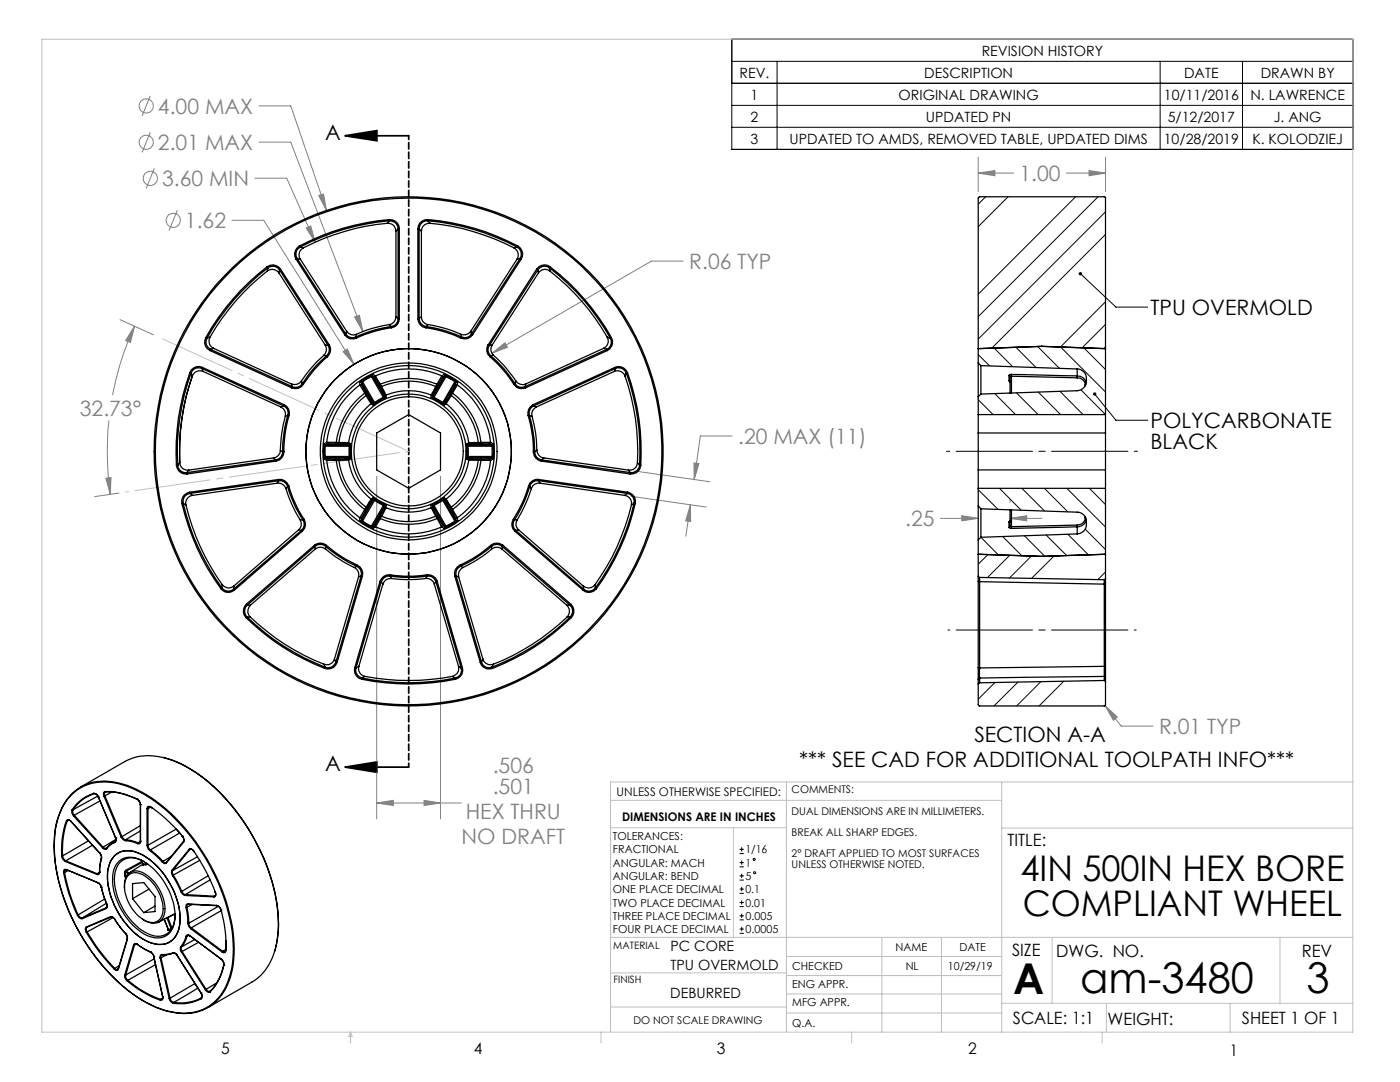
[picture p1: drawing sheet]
<svg xmlns="http://www.w3.org/2000/svg" width="279mm" height="216mm" viewBox="0 0 279 216" stroke-linecap="round" stroke-linejoin="round" font-family="sans-serif">
<g fill="none" stroke="#808080" stroke-width=".2">
<path d="M30 19.1l-1.6 4M30 26.4l-1.6 4M30.8 33.6l-1.6 4M50.9 35.6h6.3l5.7 12.7M51.7 21.1h6.3l7.2 20.9M51.7 28.4h6.3l14.4 37.8M63.6 39l1-.3 .6 3.3zM195.2 34.5l3.3-.5v1.1zM195.2 31.4v6.8M195.2 34.5h7.1M212.8 34.5h7.8M217.3 34l3.3 .5-3.3 .6z"/>
<path d="M220.6 31.4v6.8M35.4 41.9l-1.6 4.1M46.3 44h6.3l18.1 28.7M61.1 45.5l.9-.4 .9 3.2zM136.3 52.1h-6.3l-31.8 18.4M24 63.8l6.7 3M26.8 65.1l-.8 3.2-.9-.4zM26.8 65.1a59.3 59.3 0 0 0-4.3 13.7M68.5 70.2l.8-.6 1.4 3.1zM70.8 63.3l.9-.4 .7 3.3zM98.2 70.5l2.6-2.1 .5 .9zM21.1 95.4l1.1-.1-.2 3.3z"/>
<path d="M21.7 83.9a60.6 60.6 0 0 0 .3 14.7M23.7 98.4l-4.8 .7M75.2 95v68.4M87.9 95v68.4M125.9 99l15 2.2M126.6 94l15.1 2.1M138.5 92.4l1 .1-1 3.2zM146.1 87h-6.3l-1.3 8.7M201.6 99.6v.7M137.8 100.7v3.4l-1-.2zM137.8 100.7l-.9 6.3M187.7 103.4h7.5"/>
<path d="M191.9 102.9l3.3 .5-3.3 .5zM201.6 103.4l3.3-.5v1zM201.6 103.4h6.3M84.6 159.7l3.3 .5-3.3 .5zM220.6 140.8l2.4 2.3-.8 .6zM220.6 140.8l3.2 4.1h6.3M75.2 160.2l3.3-.5v1zM75.2 160.2h16.9"/>
<circle cx="29.2" cy="28.4" r="1.41"/>
<circle cx="29.2" cy="21.1" r="1.4"/>
<circle cx="30" cy="35.6" r="1.4"/>
<circle cx="34.6" cy="44" r="1.41"/>
</g>
<g fill="none" stroke="#000" stroke-width=".2">
<path d="M146 12.2h124M146.1 7.8h123.9v22h-123.9zM155.1 12.2v17.6M231.5 12.2v17.6M248 12.2v17.6M270 16.6h-124M146.1 21h123.9M146.1 25.4h123.9M215.6 54.6l7.1 6.7h6.4M218.5 78.6l4.2 5.3h6.4M147.6 170.3h.8M147.6 169.5h.8"/>
<path d="M147.6 173h.8M147.6 172.1h.8M147.6 175.6h.8M147.6 174.8h.8M147.6 178.3h.8M147.6 177.4h.8M148 169.1v.8M148 171.7v.8M148 174.3v.9M148 177v.8M148 179.7v.8M147.6 180.9h.8"/>
<path d="M147.6 180.1h.8M147.6 183.6h.8M147.6 182.7h.8M147.6 186.2h.8M147.6 185.4h.8M148 182.3v.9M148 185v.8"/>
<circle cx="150.5" cy="171.5" r=".21"/>
<circle cx="150.6" cy="174.2" r=".21"/>
</g>
<path d="M68.9 27.1l6.3-1v2zM68.9 27.1h12.7M68.9 153.1l6.3-1.1v2.1zM68.9 153.1h12.7" fill="none" stroke="#000" stroke-width=".35"/>
<path d="M227 90.1h-38.1" fill="none" stroke="#000" stroke-width=".2" stroke-dasharray="15.2 1.3 1.3 1.3" stroke-dashoffset="-1.9"/>
<path d="M226.8 125.7h-37.6" fill="none" stroke="#000" stroke-width=".2" stroke-dasharray="15.2 1.3 1.3 1.3" stroke-dashoffset="-1.7"/>
<path d="M81.6 27.1v125.9" fill="none" stroke="#000" stroke-width=".35" stroke-dasharray="1.3 .6" stroke-dashoffset=".5"/>
<path d="M81.6 90.1l-49.8-22.8" fill="none" stroke="#c0c0c0" stroke-width=".2" stroke-dasharray="15.2 1.3 1.3 1.3" stroke-dashoffset="-.7"/>
<path d="M81.6 90.1l-56.6 8.1" fill="none" stroke="#c0c0c0" stroke-width=".2" stroke-dasharray="15.2 1.3 1.3 1.3" stroke-dashoffset="-1.9"/>
<g fill="none" stroke="#c0c0c0" stroke-width=".2">
<path d="M8.4 7.8h261.6v198.2h-261.6zM121.8 159.7h78.1M157 156v49.9M199.9 156v50M270 156h-148.2v49.9M121.8 165.2h35.2M146.4 165.2v21.8M199.9 165.2h70.1M121.8 187h148.2M121.8 194.1h35.2M157 194.7h42.9M157 190.9h42.9"/>
<path d="M157 198.3h42.9M176 187v19M187.9 187v19M210 187v13.2M255.4 187v13.2M70 206v2.1M70 206l.3 .8h-.7zM119.9 206v2.1M121.8 200.9h35.2M157 202.1h42.9M170 206v2.1M199.9 200.2h70.1"/>
<path d="M220 206v2.1M220.8 200.2v5.8M245.5 200.2v5.8"/>
</g>
<g fill="#000">
<path d="M68.9 27.1l6.3-1v2zM68.9 153.1l6.3-1.1v2.1z"/>
<path d="M215.3 54.4a.34 .34 0 0 0 .2 .6 .34 .34 0 0 0 .4-.4 .34 .34 0 0 0-.5-.3l.2 .3zM218.2 78.4a.34 .34 0 0 0 .2 .6 .34 .34 0 0 0 .4-.4 .34 .34 0 0 0-.5-.2l.2 .2z"/>
</g>
<g fill="#808080">
<path d="M26.8 65.1l-.8 3.2-.9-.4zM21.1 95.4l1.1-.1-.2 3.3z"/>
<path d="M63.6 39l1.6 3-.6-3.3zM137.8 100.7v3.4l-1-.2zM138.5 92.4l1 .1-1 3.2zM98.2 70.5l3.1-1.2-.5-.9zM75.2 160.2l3.3-.5v1zM84.6 159.7l3.3 .5-3.3 .5zM68.5 70.2l2.2 2.5-1.4-3.1zM70.8 63.3l1.6 2.9-.7-3.3zM61.1 45.5l1.8 2.8-.9-3.2zM195.2 34.5l3.3-.5v1.1zM217.3 34l3.3 .5-3.3 .6zM201.6 103.4l3.3-.5v1zM191.9 102.9l3.3 .5-3.3 .5zM220.6 140.8l1.6 2.9 .8-.6z"/>
</g>
<g fill="none" stroke="#000" stroke-width=".25">
<path d="M53.3 53.2a1.84 1.84 0 0 1 2.7 .5M53.3 53.2l.2 .2M53.3 53.2a46.5 46.5 0 0 0-12.2 14.2M53.3 54.1a1.57 1.57 0 0 1 2.4 .4M53.3 54.1a45.3 45.3 0 0 0-11.4 13.2M53.5 53.4a1.61 1.61 0 0 1 2.3 .4M53.5 53.4a45.3 45.3 0 0 0-12.2 14.1M53.5 53.4l-.2 .7M55.7 54.5l9.2 14.4M55.8 53.8l9.7 15.1M55.8 53.8l-.1 .7M56 53.7l-.2 .1"/>
<path d="M56 53.7l9.7 15.1M59.1 51.7l9.7 15.1M59.3 51.6l-.2 .1M59.3 51.6l9.7 15M59.3 51.6l.6 .1M59.8 49.1l.1 .2M59.8 49.1a1.9 1.9 0 0 0-.7 2.6M59.9 49.3a1.55 1.55 0 0 0-.6 2.3M59.9 49.3l.6 .2M59.9 51.7l9.3 14.4M60.5 49.5a1.55 1.55 0 0 0-.6 2.2M77.3 44.6a1.54 1.54 0 0 1 1.7 1.5"/>
<path d="M77.3 44.6a46.5 46.5 0 0 0-16.8 4.9M77.7 44.1a46.5 46.5 0 0 0-17.8 5.2M77.7 43.8a47.1 47.1 0 0 0-17.9 5.3M77.7 43.8v.3M77.7 43.8a1.86 1.86 0 0 1 2 1.8M77.7 44.1a1.63 1.63 0 0 1 1.7 1.5M77.7 44.1l-.4 .5M79 46.1v17.1M79.4 45.6h.3M79.4 45.6v18M79.4 45.6l-.4 .5M79.7 45.6v18"/>
<path d="M83.4 45.6h.2M83.4 45.6v18M83.6 45.6v18M83.6 45.6l.5 .5M84.1 46.1v17.1M85.4 44.1a46.9 46.9 0 0 1 17.8 5.2M85.4 44.1a1.6 1.6 0 0 0-1.8 1.5M85.4 44.1l.4 .5M85.4 43.8v.3M85.4 43.8a47.2 47.2 0 0 1 17.9 5.3M85.4 43.8a1.88 1.88 0 0 0-2 1.8M85.8 44.6a1.56 1.56 0 0 0-1.7 1.5"/>
<path d="M85.8 44.6a46.5 46.5 0 0 1 16.8 4.9M102.6 49.5a1.58 1.58 0 0 1 .6 2.2M103.2 51.7l-9.3 14.4M103.2 49.3a1.57 1.57 0 0 1 .6 2.3M103.2 49.3l-.6 .2M103.3 49.1a1.89 1.89 0 0 1 .7 2.6M103.3 49.1l-.1 .2M103.8 51.6l.2 .1M103.8 51.6l-9.7 15M103.8 51.6l-.6 .1M104 51.7l-9.7 15.1M107.1 53.7l.3 .1"/>
<path d="M107.1 53.7l-9.7 15.1M107.4 53.8l-9.8 15.1M107.4 53.8l.1 .7M107.5 54.5l-9.3 14.4M109.6 53.4a45.3 45.3 0 0 1 12.2 14.1M109.6 53.4a1.61 1.61 0 0 0-2.2 .4M109.6 53.4l.1 .7M109.7 54.1a1.54 1.54 0 0 0-2.2 .4M109.7 54.1a45.3 45.3 0 0 1 11.5 13.2M109.8 53.2l-.2 .2M109.8 53.2a46.5 46.5 0 0 1 12.2 14.2M109.8 53.2a1.84 1.84 0 0 0-2.7 .5"/>
<path d="M37.9 74.4a45.8 45.8 0 0 0-2.7 18.5M37.9 74.4h.2M38.1 74.4a46.2 46.2 0 0 0-2.6 18.5M38.1 74.4l.3 .6M38.4 75a48 48 0 0 0-2.5 17.3M38.4 75a46.1 46.1 0 0 0-2.5 17.3M40.3 73.5a1.57 1.57 0 0 0-2.2 .9M40.3 73.5l16.3 7.5M40.3 73.5l.2 .6M40.4 73.3a1.81 1.81 0 0 0-2.5 1.1M40.4 73.3l-.1 .2M40.4 73.3l16.3 7.5"/>
<path d="M40.5 74.1a1.55 1.55 0 0 0-2.1 .9M40.5 74.1l15.6 7.1M41.1 67.4a1.86 1.86 0 0 0 .8 2.6M41.1 67.4l.2 .1M41.3 67.5a1.55 1.55 0 0 0 .7 2.2M41.9 67.3l-.6 .2M41.9 67.3a1.62 1.62 0 0 0 .7 2.2M41.9 70l16.3 7.4M42 69.7l-.1 .3M42 69.7l16.3 7.5M42.6 69.5l-.6 .2M42.6 69.5l15.6 7.1"/>
<path d="M58.2 76.6l.1 .6M58.3 77.2l-.1 .2M60.1 76a1.62 1.62 0 0 1-1.9 .6M60.1 76l.2 .6M60.3 76.6a1.51 1.51 0 0 1-2 .6M60.3 76.6l.2 .1M60.5 76.7a1.79 1.79 0 0 1-2.3 .7M64.6 70.9l.6 .1M64.6 70.9a25.9 25.9 0 0 0-4.5 5.1M64.9 68.9a1.67 1.67 0 0 1-.3 2M64.9 68.9h.6M65.2 71l.1 .2"/>
<path d="M65.2 71a26.1 26.1 0 0 0-4.9 5.6M65.3 71.2a24.3 24.3 0 0 0-4.8 5.5M65.5 68.9a1.53 1.53 0 0 1-.3 2.1M65.7 68.8a1.84 1.84 0 0 1-.4 2.4M65.7 68.8l-.2 .1M68.8 66.8a1.81 1.81 0 0 0 2.3 .7M69 66.6l-.2 .2M69 66.6a1.53 1.53 0 0 0 2 .6M69.2 66.1a1.61 1.61 0 0 0 2 .6M69.2 66.1l-.2 .5M71 67.2l.1 .3M71.2 66.7l-.2 .5"/>
<path d="M71.8 76.3v.5M71.8 76.3h.3M71.8 76.8a16.5 16.5 0 0 0-6.6 11.5M71.8 76.8l.4 .1M71.8 76.8l1 1.7M72.1 76.3l2.4 4.2M72.1 76.3l.1 .6M72.2 76l-.4 .3M72.2 76l.2 .2M72.2 76.9l.8 1.4M72.4 76.2l-.3 .1M72.4 76.2l2.4 4.1"/>
<path d="M72.8 78.5a14.6 14.6 0 0 0-5.7 9.8M72.8 78.5l.3 .4M73 78.3l-.2 .2M73 78.3l.3 .5M73.1 78.9a14.4 14.4 0 0 0-5.5 9.4M73.1 78.9l.9 1.6M73.3 78.8l.8 1.4M73.3 78.8l-.2 .1M74 74.9l-1.8 1.1M74 74.9l.1 .2M74.1 75.1l-1.7 1.1M74.1 75.1l2.4 4.2"/>
<path d="M74.4 75.1h-.3M74.4 75.1l2.4 4.1M74.4 75.1l.4 .3M74.5 74.7l.4 .3M74.5 74.7l-.5 .2M74.5 74.7l-.1 .4M74.8 75.4l.9 1.4M74.9 75a16.7 16.7 0 0 1 13.3 0M74.9 75l-.1 .4M74.9 75l1 1.7M75.7 76.8l.2 .5M75.9 76.7a14.7 14.7 0 0 1 11.3 0"/>
<path d="M75.9 76.7l-.2 .1M75.9 76.7l.2 .4M75.9 77.3l.8 1.4M76.1 77.1l-.2 .2M76.1 77.1l.9 1.7M76.1 77.1a14.2 14.2 0 0 1 10.9 0M76.5 79.3l.1 .2M76.5 79.3l-1.7 1M76.6 79.5l-1.7 1M76.7 78.7l.3 .1M76.7 78.7l.1 .5M76.8 79.2l-.3 .1"/>
<path d="M76.8 79.2l.3 .1M77 78.8l.1 .5M77 78.8a12.4 12.4 0 0 1 9 0M77.1 79.3l-.5 .2M77.7 64.8l.4 .4M77.7 64.8a23.8 23.8 0 0 0-6.5 1.9M78.1 65.2v.2M78.1 65.2a24.8 24.8 0 0 0-7.1 2M78.1 65.4a24.4 24.4 0 0 0-7 2.1M79 63.2a1.59 1.59 0 0 1-1.3 1.6M79 63.2l.4 .4M79.4 63.6a1.57 1.57 0 0 1-1.3 1.6"/>
<path d="M79.4 63.6h.3M79.7 63.6a1.8 1.8 0 0 1-1.6 1.8M83.4 63.6a1.87 1.87 0 0 0 1.6 1.8M83.4 63.6h.2M83.6 63.6a1.59 1.59 0 0 0 1.4 1.6M84.1 63.2a1.5 1.5 0 0 0 1.3 1.6M84.1 63.2l-.5 .4M85 65.4a24.2 24.2 0 0 1 7 2.1M85 65.2v.2M85 65.2a24.6 24.6 0 0 1 7.1 2M85.4 64.8l-.4 .4M85.4 64.8a24.8 24.8 0 0 1 6.6 1.9"/>
<path d="M86 78.8v.5M86 79.3l.5 .2M86.4 79.2l-.4 .1M86.4 79.2l.2 .1M86.4 78.7l-.4 .1M86.4 78.7v.5M86.5 79.5l1.7 1M86.6 79.3l-.1 .2M86.6 79.3l1.8 1M87 77.1l-1 1.7M87 77.1l.2 .2M87.2 77.3l-.8 1.4"/>
<path d="M87.2 76.7l.3 .1M87.2 76.7l-.2 .4M87.5 76.8l-.3 .5M88.2 75l.1 .4M88.2 75l-1 1.7M88.3 75.4l-.8 1.4M88.6 74.7l.5 .2M88.6 74.7l-.4 .3M88.6 74.7l.2 .4M88.8 75.1h.2M88.8 75.1l-2.4 4.1M88.8 75.1l-.5 .3"/>
<path d="M89 75.1l1.8 1.1M89 75.1l-2.4 4.2M89.1 74.9l1.8 1.1M89.1 74.9l-.1 .2M89.8 78.8l-.8 1.4M89.8 78.8l.3 .1M90.1 78.9l-1.1 1.6M90.1 78.9a14.2 14.2 0 0 1 5.4 9.4M90.1 78.3l.2 .2M90.1 78.3l-.3 .5M90.3 78.5a14.6 14.6 0 0 1 5.7 9.8M90.3 78.5l-.2 .4"/>
<path d="M90.8 76.2l.1 .1M90.8 76.2l-2.4 4.1M90.9 76l.4 .3M90.9 76l-.1 .2M90.9 76.9l-.8 1.4M90.9 76.3l-2.4 4.2M90.9 76.3v.6M91.3 76.8a16.2 16.2 0 0 1 6.6 11.5M91.3 76.8l-.4 .1M91.3 76.8l-1 1.7M91.3 76.3v.5M91.3 76.3l-.1-.1-.3 .1"/>
<path d="M92 66.7l.1 .5M92.1 67.2l-.1 .3M93.9 66.1a1.62 1.62 0 0 1-1.9 .6M93.9 66.1l.2 .5M94.1 66.6l.2 .2M94.1 66.6a1.51 1.51 0 0 1-2 .6M94.3 66.8a1.85 1.85 0 0 1-2.3 .7M97.4 68.8l.2 .1M97.4 68.8a1.8 1.8 0 0 0 .4 2.4M97.6 68.9a1.53 1.53 0 0 0 .3 2.1M97.8 71.2a25.4 25.4 0 0 1 4.8 5.5M97.9 71l-.1 .2"/>
<path d="M97.9 71a23.7 23.7 0 0 1 4.9 5.6M98.2 68.9a1.58 1.58 0 0 0 .3 2M98.2 68.9h-.6M98.5 70.9l-.6 .1M98.5 70.9a24.3 24.3 0 0 1 4.4 5.1M102.6 76.7a1.81 1.81 0 0 0 2.3 .7M102.8 76.6l-.2 .1M102.8 76.6a1.53 1.53 0 0 0 2 .6M102.9 76l-.1 .6M102.9 76a1.65 1.65 0 0 0 2 .6M104.8 77.2l.1 .2M104.9 76.6l-.1 .6"/>
<path d="M120.5 69.5l.6 .2M120.5 69.5l-15.6 7.1M121.1 69.7l.1 .3M121.1 69.7l-16.3 7.5M121.2 67.3a1.55 1.55 0 0 1-.7 2.2M121.2 67.3l.6 .2M121.2 70l-16.3 7.4M121.8 67.5a1.6 1.6 0 0 1-.7 2.2M122 67.4a1.84 1.84 0 0 1-.8 2.6M122 67.4l-.2 .1M122.6 74.1a1.59 1.59 0 0 1 2.1 .9M122.6 74.1l-15.6 7.1"/>
<path d="M122.7 73.3l.1 .2M122.7 73.3a1.87 1.87 0 0 1 2.5 1.1M122.7 73.3l-16.3 7.5M122.8 73.5a1.65 1.65 0 0 1 2.2 .9M122.8 73.5l-16.3 7.5M122.8 73.5l-.2 .6M124.7 75a45.1 45.1 0 0 1 2.5 17.3M125 74.4a46.2 46.2 0 0 1 2.6 18.5M125 74.4l-.3 .6M125.2 74.4h-.2M125.2 74.4a46.6 46.6 0 0 1 2.7 18.5M195.2 72.4v6.8"/>
<path d="M195.2 72.4l.1-33 .1-.1h25.1l.1 .1v76.1l-.2 .2M195.2 69.6l12.7-.5 12.7 .5M195.2 72.4l.6 .6M195.2 79.2v21.8M195.8 73v5.6M195.8 73l19.2 .6M195.8 78.6l-.6 .6M201.4 74.9v1.1M201.4 74.9l.2 .2M201.4 76l.1 .2zM201.6 75.1v3.3M201.9 74.7l13.1 .3"/>
<path d="M201.9 74.7h-.3l-.2 .2M201.9 75.1h-.3M201.9 74.7v.4M201.9 75.1l13.1 .3M201.9 75.1v3.3M215 73.6a2.22 2.22 0 0 1 1.9 1.8 2.22 2.22 0 0 1-1.2 2.4l-.7 .2-19.2 .6M215 73.6v1.4M215 75.4a1.49 1.49 0 0 1 1.6 1.4M215 75v.4M215 75a1.75 1.75 0 0 1 1.8 1.3M216.6 76.8h.1M216.6 76.8v.2"/>
<path d="M35.2 92.9a1.89 1.89 0 0 0 2.1 1.7M35.2 92.9h.3M35.5 92.9a1.53 1.53 0 0 0 1.8 1.4M35.9 92.3l-.4 .6M35.9 92.3a1.54 1.54 0 0 0 1.8 1.5M37.3 94.3v.3M37.7 93.8l-.4 .5M37.9 98.2a1.86 1.86 0 0 0-1.6 2.3M37.9 98.2v.3M37.9 98.5a1.6 1.6 0 0 0-1.4 1.9M37.9 98.5l.5 .3M38.4 98.8a1.55 1.55 0 0 0-1.3 2"/>
<path d="M54.6 91.4l.4 .4M54.6 91.4l-16.9 2.4M55 91.8l.1 .2M55 91.8l-17.7 2.5M55.1 92l-17.8 2.6M55.3 96.4a1.62 1.62 0 0 1 1.8 1.1M55.3 96.4l-16.9 2.4M55.6 95.7a1.9 1.9 0 0 1 2 1.3M55.6 95.7v.2M55.6 95.7l-17.7 2.5M55.6 95.9a1.65 1.65 0 0 1 1.8 1.1M55.6 95.9l-17.7 2.6"/>
<path d="M55.6 95.9l-.3 .5M56 89.8a1.48 1.48 0 0 1-1.4 1.6M56 89.8l.4 .4M56.1 81.2a1.6 1.6 0 0 1 .8 1.9M56.4 90.2a1.57 1.57 0 0 1-1.4 1.6M56.4 90.2h.3M56.6 81a1.47 1.47 0 0 1 .8 1.9M56.6 81l-.5 .2M56.7 90.2a1.8 1.8 0 0 1-1.6 1.8M56.7 80.8a1.81 1.81 0 0 1 1 2.1M56.7 80.8l-.1 .2M56.9 83.1a27.5 27.5 0 0 0-.9 6.7"/>
<path d="M57.1 97.5a24.7 24.7 0 0 0 2.8 6.2M57.4 97a24 24 0 0 0 3.1 6.8M57.4 97l-.3 .5M57.4 82.9a25.8 25.8 0 0 0-1 7.3M57.4 82.9h.3M57.4 82.9l-.5 .2M57.6 97a24.9 24.9 0 0 0 3.1 6.6M57.6 97h-.2M57.7 82.9a25.3 25.3 0 0 0-1 7.3M64.7 89v2.1M64.7 91.1v.5M64.7 89h.2"/>
<path d="M64.7 88.5v.5M64.7 91.6l.5 .3M64.7 88.5l.2 .3M64.9 91.1v.2M64.9 91.1h-.2M64.9 89v2.1M64.9 91.1h4.8M64.9 89h4.8M64.9 88.8v.2M64.9 91.3l-.2 .3M64.9 91.3h4.8M64.9 88.8h4.8"/>
<path d="M64.9 91.3l.5 .3M65.2 88.3l-.5 .2M65.2 91.9a16.6 16.6 0 0 0 6.6 11.4M65.2 88.3l.2 .3M65.2 91.9h1.9M65.2 88.3h1.9M65.4 91.6h1.7M65.4 91.6l-.2 .3M65.4 88.6l-.5 .2M67.1 88.5l-1.7 .1M67.1 91.9a14.8 14.8 0 0 0 5.7 9.8M67.1 91.6v.3"/>
<path d="M67.1 88.3v.2M67.1 88.5h.5M67.1 91.6h.5M67.1 88.3h.5M67.1 91.9h.5M67.6 88.5l1.7 .1M67.6 91.9a14 14 0 0 0 5.5 9.3M67.6 88.3h2M67.6 88.3v.2M67.6 91.6v.3M69.3 91.6h-1.7M69.3 91.6l.3 .2"/>
<path d="M69.3 88.6l.4 .2M69.6 91.8a12 12 0 0 0 4.4 7.8M69.6 88.3l.4 .3M69.6 88.3l-.3 .3M69.6 91.8l-2 .1M69.7 91.1v.2M69.7 91.1h.3M69.7 89l.3 .1M69.7 89v2.1M69.7 91.3l.3 .3M69.7 88.8v.2M69.7 91.3l-.4 .3"/>
<path d="M70 91.1v.5M70 89.1v2M70 91.6l-.4 .2M70 88.6v.5M70 88.6l-.3 .2M74 80.5a12 12 0 0 0-4.4 7.8M74 80.5l.5 .3M74 99.6l.1 .3M74 99.6l-.9 1.6M74.1 99.9l-.8 1.5M74.1 80.2l-.1 .3M74.1 80.2l.4 .3"/>
<path d="M74.5 99.3l.4 .3M74.5 99.3l-.5 .3M74.5 99.3v.4M74.5 80.5v.3M74.5 99.7l.3 .1M74.5 99.7l-2.4 4.1M74.5 99.7l-.4 .2M74.8 80.3l-.3 .2M74.8 80.3l.1 .2M74.8 99.8l1.7 1.1M74.8 99.8l-2.4 4.2M74.9 99.6l1.7 1"/>
<path d="M74.9 80.5l-.4 .3M74.9 99.6l-.1 .2M75.2 86.4l6.4-3.7 6.3 3.7v7.4l-6.3 3.6-6.4-3.6zM88.2 80.5l.4 .3M88.2 99.6l-1.7 1M88.2 99.6l.2 .2M88.4 80.3l-.2 .2M88.4 80.3l.1 .2M88.4 99.8l-1.8 1.1M88.4 99.8l2.4 4.2M88.5 99.7l-.1 .1M88.5 80.5l.1 .3"/>
<path d="M88.5 99.7l2.4 4.1M88.5 99.7l.5 .2M88.6 99.3l.4 .3M88.6 99.3l-.4 .3M88.6 99.3l-.1 .4M89 80.2v.3M89 99.9l.8 1.5M89 80.2l-.5 .3M89 80.5l-.4 .3M89 80.5a12.2 12.2 0 0 1 4.6 7.8M89 99.6v.3M89 99.6l1.1 1.6"/>
<path d="M93.1 88.6l.1 .5M93.1 91.6l.5 .2M93.1 88.6l.3 .2M93.2 89.1v2M93.2 91.1l-.1 .5M93.2 91.1h.2M93.4 88.8v.2M93.4 91.3l-.3 .3M93.4 91.3h4.7M93.4 88.8h4.7M93.4 91.3l.4 .3M93.4 89l-.2 .1"/>
<path d="M93.4 91.1v.2M93.4 89v2.1M93.4 91.1h4.8M93.4 89h4.8M93.6 88.3l-.5 .3M93.6 91.8a12.2 12.2 0 0 1-4.6 7.8M93.6 88.3l.2 .3M93.6 91.8l1.9 .1M93.8 91.6h1.7M93.8 91.6l-.2 .2M93.8 88.6l-.4 .2M95.5 88.5l-1.7 .1"/>
<path d="M95.5 91.9a14.1 14.1 0 0 1-5.4 9.3M95.5 91.6v.3M95.5 88.3h-1.9M95.5 88.3v.2M95.5 88.5h.5M95.5 91.6h.5M95.5 88.3h.5M95.5 91.9h.5M96 88.5l1.6 .1M96 88.3h1.9M96 88.3v.2M96 91.9a14.4 14.4 0 0 1-5.7 9.8"/>
<path d="M96 91.9h1.9M96 91.6v.3M97.6 91.6h-1.6M97.6 91.6l.3 .1v.2M97.6 88.6l.5 .2M97.9 91.9a16.2 16.2 0 0 1-6.6 11.4M97.9 88.3l.5 .2M97.9 88.3l-.3 .3M98.1 91.3l.3 .3M98.1 88.8l.1 .2M98.1 91.3l-.5 .3M98.2 91.1l-.1 .2"/>
<path d="M98.2 91.1h.3M98.2 89h.3M98.2 89v2.1M98.4 91.6l-.5 .3M98.4 88.5l.1 .5M98.4 88.5l-.3 .3M98.5 91.1l-.1 .5M98.5 89v2.1M105.4 82.9a25.3 25.3 0 0 1 1 7.3M105.5 97a24.9 24.9 0 0 1-3.1 6.6M105.5 97h.2M105.7 82.9h-.3"/>
<path d="M105.7 82.9a27.7 27.7 0 0 1 1 7.3M105.7 82.9l.5 .2M105.7 97a27 27 0 0 1-3 6.8M105.7 97l.3 .5M106 97.5a28.6 28.6 0 0 1-2.8 6.2M106.2 83.1a25.3 25.3 0 0 1 .9 6.7M106.4 80.8a1.87 1.87 0 0 0-1 2.1M106.4 80.8l.1 .2M106.4 90.2a1.87 1.87 0 0 0 1.6 1.8M106.4 90.2h.3M106.5 81a1.54 1.54 0 0 0-.8 1.9M106.5 81l.5 .2"/>
<path d="M106.7 90.2a1.59 1.59 0 0 0 1.4 1.6M107 81.2a1.61 1.61 0 0 0-.8 1.9M107.1 89.8l-.4 .4M107.1 89.8a1.57 1.57 0 0 0 1.4 1.6M107.5 95.9a1.55 1.55 0 0 0-1.8 1.1M107.5 95.9l17.7 2.6M107.5 95.9l.3 .5M107.5 95.7v.2M107.5 95.7a1.78 1.78 0 0 0-2 1.3M107.5 95.7l17.8 2.5M107.8 96.4a1.51 1.51 0 0 0-1.8 1.1M107.8 96.4l16.9 2.4"/>
<path d="M108 92l17.8 2.6M108.1 91.8l-.1 .2M108.1 91.8l17.7 2.5M108.5 91.4l-.4 .4M108.5 91.4l16.9 2.4M124.7 98.8a1.6 1.6 0 0 1 1.3 2M125.2 98.5a1.61 1.61 0 0 1 1.3 1.9M125.2 98.5l-.5 .3M125.3 98.2l-.1 .3M125.3 98.2a1.87 1.87 0 0 1 1.5 2.3M125.4 93.8l.4 .5M125.8 94.3v.3"/>
<path d="M127.2 92.3a1.53 1.53 0 0 1-1.8 1.5M127.2 92.3l.4 .6M127.6 92.9a1.6 1.6 0 0 1-1.8 1.4M127.6 92.9h.3M127.9 92.9a1.84 1.84 0 0 1-2.1 1.7M195.2 82.7h25.4M195.2 93.8h25.4M195.2 97.4h25.4M195.2 86.4h25.4M36.3 100.5a46.6 46.6 0 0 0 7.8 17M36.5 100.4l-.2 .1M36.5 100.4a47.2 47.2 0 0 0 7.8 16.9"/>
<path d="M36.5 100.4l.6 .4M37.1 100.8a45.9 45.9 0 0 0 7.2 15.9M44.1 117.5a1.8 1.8 0 0 0 2.7 .3M44.3 117.3l-.2 .2M44.3 117.3a1.57 1.57 0 0 0 2.3 .3M44.3 116.7v.6M44.3 116.7a1.61 1.61 0 0 0 2.4 .2M46.6 117.6l.2 .2M46.7 116.9l-.1 .7M59.6 105.7l.5 .1M59.6 105.7l-12.9 11.2M59.9 103.7a1.58 1.58 0 0 1-.3 2"/>
<path d="M59.9 103.7l.6 .1M60.1 105.8l.2 .2M60.1 105.8l-13.5 11.8M60.3 106l-13.5 11.8M60.5 103.8a1.58 1.58 0 0 1-.4 2M60.7 103.6a1.84 1.84 0 0 1-.4 2.4M60.7 103.6l-.2 .2M62.8 108.8a1.85 1.85 0 0 1 2.4 0M62.8 108.8l.1 .2M62.8 108.8l-13.6 11.7M62.9 109a1.59 1.59 0 0 1 2.1 0M62.9 109.6a1.58 1.58 0 0 1 2.1 0"/>
<path d="M62.9 109l-13.5 11.8M62.9 109v.6M62.9 109.6l-12.9 11.2M65 109a25.4 25.4 0 0 0 6.2 4M65 109v.6M65 109.6a28.1 28.1 0 0 0 5.7 3.6M65.2 108.8a26.3 26.3 0 0 0 6.1 4M65.2 108.8l-.2 .2M70.7 113.2a1.56 1.56 0 0 1 .8 1.9M71.2 113a1.6 1.6 0 0 1 .9 1.9M71.2 113l-.5 .2M71.3 112.8a1.82 1.82 0 0 1 1 2.2"/>
<path d="M71.3 112.8l-.1 .2M71.5 115.1l-4.8 16.4M71.8 103.9l.4 .3M71.8 103.3v.6M72.1 114.9l.2 .1M72.1 114.9l-5.1 17.2M72.1 114.9l-.6 .2M72.1 103.8l.3 .2M72.1 103.8l-.3 .1M72.2 104.2l1.8 1M72.2 103.3l-.2 .1-.2-.1M72.2 103.3l-.1 .5"/>
<path d="M72.3 115l-5 17.2M72.4 104l-.2 .2M72.4 104l1.7 1M72.8 101.7l-1 1.6M72.8 101.7l.2 .1M73 101.8l-.8 1.5M73.1 101.2l.2 .2M73.1 101.2l-.3 .5M73.3 101.4l-.3 .4M74 105.2l.5 .2M74.1 105l.3 .1M74.1 105l-.1 .2"/>
<path d="M74.4 105.1l.1 .3M74.8 104.8l.1 .3M74.8 104.8l-.4 .3M74.9 105.1l-.4 .3M74.9 105.1a16.3 16.3 0 0 0 13.3 0M75.7 103.3l-.9 1.5M75.7 103.3l.2 .2M75.8 116l.3 .1M75.8 116l-5 17.2M75.9 103.5l-1 1.6M75.9 103.5a14.7 14.7 0 0 0 11.3 0M75.9 102.9l.2 .1"/>
<path d="M75.9 102.9l-.2 .4M76.1 116.1l-5.1 17.2M76.1 116.1l.3 .5M76.1 103a14.2 14.2 0 0 0 10.9 0M76.1 103l-.2 .5M76.4 116.6l-4.8 16.4M76.5 100.9h.3M76.5 100.9l-2.4 4.1M76.6 100.6l.5 .2M76.6 100.6l-.1 .3M76.7 101.4l-.8 1.5M76.8 100.9l-2.4 4.2"/>
<path d="M76.8 100.9l-.1 .5M77 101.3a11.9 11.9 0 0 0 9 0M77 101.3l-.3 .1M77 101.3l-.9 1.7M77.1 100.8l-.1 .5M77.1 100.8l-.3 .1M77.9 114.9a1.7 1.7 0 0 0-1.8 1.2M77.9 114.9a24.2 24.2 0 0 0 7.3 0M77.9 114.9l.2 .5M77.9 114.7a1.93 1.93 0 0 0-2.1 1.3M77.9 114.7v.2M77.9 114.7a23.8 23.8 0 0 0 7.3 0"/>
<path d="M78.1 115.4a1.58 1.58 0 0 0-1.7 1.2M78.1 115.4a23.6 23.6 0 0 0 6.8 0M84.9 115.4a1.55 1.55 0 0 1 1.8 1.2M85.2 114.7v.2M85.2 114.7a1.9 1.9 0 0 1 2 1.3M85.2 114.9a1.59 1.59 0 0 1 1.8 1.2M85.2 114.9l-.3 .5M86 100.8v.5M86 100.8l.4 .1M86 101.3l.4 .1M86 101.3l1 1.7M86.4 101.4l.8 1.5"/>
<path d="M86.4 100.9l2.4 4.2M86.4 100.9v.5M86.5 100.6l-.5 .2M86.5 100.6l.1 .3M86.6 100.9h-.2M86.6 100.9l2.4 4.1M86.7 116.6l4.8 16.4M87 103l.2 .5M87 116.1l5 17.2M87 116.1l-.3 .5M87.2 102.9l-.2 .1M87.2 102.9l.3 .4"/>
<path d="M87.2 103.5l1 1.6M87.2 116l-.2 .1M87.2 116l5.1 17.2M87.5 103.3l.8 1.5M87.5 103.3l-.3 .2M88.2 105.1l.4 .3M88.3 104.8l-.1 .3M88.3 104.8l.5 .3M88.8 105.1l-.2 .3M89 105l-.2 .1M89 105l.1 .2M89.1 105.2l-.5 .2"/>
<path d="M89.8 101.4l.3 .4M90.1 101.2l-.3 .2M90.1 101.2l.2 .5M90.1 101.8l.8 1.5M90.3 101.7l1 1.6M90.3 101.7l-.2 .1M90.8 104l.1 .2M90.8 104l-1.8 1M90.8 115l5 17.2M90.9 104.2l-1.8 1M90.9 103.3l.2 .1 .2-.1M90.9 103.3v.5"/>
<path d="M90.9 103.8l-.1 .2M90.9 103.8l.4 .1M91 114.9l-.2 .1M91 114.9l5.1 17.2M91 114.9l.5 .2M91.3 103.3v.6M91.3 103.9l-.4 .3M91.5 115.1l4.9 16.4M91.8 112.8a1.83 1.83 0 0 0-1 2.2M91.8 112.8l.1 .2M91.9 113a1.61 1.61 0 0 0-.9 1.9M91.9 113l.5 .2"/>
<path d="M92.4 113.2a1.63 1.63 0 0 0-.9 1.9M97.9 108.8a26.3 26.3 0 0 1-6.1 4M97.9 108.8l.2 .2M98.1 109a25.4 25.4 0 0 1-6.2 4M98.1 109a1.59 1.59 0 0 1 2.1 0M98.1 109.6a1.58 1.58 0 0 1 2.1 0M98.1 109v.6M98.1 109.6a25.8 25.8 0 0 1-5.7 3.6M100.2 109l13.5 11.8M100.2 109v.6M100.2 109.6l12.9 11.2M100.4 108.8l-.2 .2"/>
<path d="M100.4 108.8a1.89 1.89 0 0 0-2.5 0M100.4 108.8l13.5 11.7M102.4 103.6a1.85 1.85 0 0 0 .4 2.4M102.4 103.6l.3 .2M102.7 103.8a1.59 1.59 0 0 0 .2 2M102.8 106l13.5 11.8M102.9 105.8l-.1 .2M102.9 105.8l13.6 11.8M103.2 103.7l-.5 .1M103.2 103.7a1.52 1.52 0 0 0 .3 2M103.5 105.7l-.6 .1M103.5 105.7l12.9 11.2"/>
<path d="M116.4 116.9l.1 .7M116.5 117.6l-.2 .2M118.7 116.7a1.57 1.57 0 0 1-2.3 .2M118.7 116.7l.1 .6M118.8 117.3a1.59 1.59 0 0 1-2.3 .3M118.8 117.3l.2 .2M119 117.5a1.86 1.86 0 0 1-2.7 .3M126 100.8a45.1 45.1 0 0 1-7.3 15.9M126.5 100.4a45.7 45.7 0 0 1-7.7 16.9M126.5 100.4l.3 .1M126.5 100.4l-.5 .4M126.8 100.5a47.4 47.4 0 0 1-7.8 17"/>
<path d="M195.2 101v6.7M195.2 107.7v7.3l.2 .2 25 .5M195.2 116l.3 .1M195.2 115v1M195.2 110.6l12.7 .4 12.7-.4M195.2 116v17.2M195.2 101l.6 .5M195.5 115.2v.9M195.5 116.1l24.9 .5M195.5 116.1v17.2M195.8 101.5l19.2 .7a2.22 2.22 0 0 1 1.9 1.8 2.22 2.22 0 0 1-1.2 2.4l-.7 .1M195.8 101.5v5.7"/>
<path d="M195.8 107.2l-.6 .5M201.4 104.2v1M201.4 105.2l.5 .2M201.6 105l.3 .1M201.6 105l-.2 .2M201.6 104l-.2 .2M201.6 103.9l-.2 .3M201.6 101.7v3.3M201.9 105.1v.3M201.9 101.7v3.4M215 105.1v1.4M215 105.1l-13.1 .3"/>
<path d="M215 104.8v.3M215 106.5l-19.2 .7M215 104.8l-13.1 .3M216.6 103.3a1.5 1.5 0 0 1-1.6 1.5M216.6 103.3l.1 .1M216.6 103.2v.1M216.8 103.8a1.77 1.77 0 0 1-1.8 1.3M220.4 115.6v1M220.4 116.6v16.4M220.6 116.5l-.2 .1M220.6 115.4v1.1M220.6 116.5v16.4"/>
<path d="M49.1 123.3a46.4 46.4 0 0 0 15.7 10.1M49.2 120.5a1.92 1.92 0 0 0-.1 2.8M49.2 120.5l.2 .3M49.3 123.1a46.2 46.2 0 0 0 15.6 10M49.3 123.1l-.2 .2M49.3 123.1h.7M49.4 120.8a1.61 1.61 0 0 0-.1 2.3M49.4 120.8h.6M50 123.1a44.8 44.8 0 0 0 14.6 9.4M50 120.8a1.65 1.65 0 0 0 0 2.3M64.6 132.5l.3 .6M64.9 133.1l-.1 .3"/>
<path d="M66.7 131.5a1.58 1.58 0 0 1-2.1 1M66.7 131.5l.3 .6M67 132.1l.3 .1M67 132.1a1.62 1.62 0 0 1-2.1 1M67.3 132.2a1.84 1.84 0 0 1-2.5 1.2M70.8 133.2a1.83 1.83 0 0 0 1.4 2.3M70.8 133.2l.2 .1M71 133.3a1.61 1.61 0 0 0 1.2 2M71.6 133a1.58 1.58 0 0 0 1.2 2M71.6 133l-.6 .3M72.2 135.5a46.4 46.4 0 0 0 18.7 0M72.2 135.3a45.8 45.8 0 0 0 18.6 0"/>
<path d="M72.2 135.3v.2M72.8 135l-.6 .3M72.8 135a47.4 47.4 0 0 0 17.5 0M90.3 135l.5 .3M90.8 135.3l.1 .2M91.5 133a1.6 1.6 0 0 1-1.2 2M91.5 133l.5 .3M92 133.3a1.56 1.56 0 0 1-1.2 2M92.3 133.2l-.3 .1M92.3 133.2a1.86 1.86 0 0 1-1.4 2.3M95.8 132.2a1.81 1.81 0 0 0 2.5 1.2M96.1 132.1l-.3 .1"/>
<path d="M96.1 132.1a1.58 1.58 0 0 0 2.1 1M96.4 131.5a1.56 1.56 0 0 0 2.1 1M96.4 131.5l-.3 .6M98.2 133.1l.1 .3M98.5 132.5l-.3 .6M113.1 120.8a1.59 1.59 0 0 1 .1 2.3M113.1 120.8h.6M113.2 123.1a45.5 45.5 0 0 1-14.7 9.4M113.7 120.8a1.57 1.57 0 0 1 .1 2.3M113.8 123.1a46.2 46.2 0 0 1-15.6 10M113.8 123.1l.2 .2M113.8 123.1h-.6"/>
<path d="M113.9 120.5l-.2 .3M113.9 120.5a1.85 1.85 0 0 1 .1 2.8M114 123.3a46.7 46.7 0 0 1-15.7 10.1M195.2 135.5v1M195.2 133.2l.3 .1M195.2 133.2v2.3M195.5 135.3v.9M195.5 136.2l-.3 .3M195.5 135.3l-.3 .2M195.5 133.3v2M220.4 135l-24.9 .3M220.4 135v.8"/>
<path d="M220.4 135l.2 .2M220.4 135.8l.2 .3M220.4 133v2M220.4 135.8l-24.9 .4M220.4 133l-24.9 .3M220.6 135.2v.9M220.6 136.1v4.6l-.1 .2h-25.1l-.2-.3v-4.1M220.6 132.9l-.2 .1M220.6 132.9v2.3M14.4 158.5a10.2 10.2 0 0 1 11-1.6 28.7 28.7 0 0 1 12 9.2 39.6 39.6 0 0 1 9.1 22.2 15.7 15.7 0 0 1-2.9 10.8 9.3 9.3 0 0 1-9.7 2.7 25.8 25.8 0 0 1-13-8.7 39.7 39.7 0 0 1-10-23.2 15.5 15.5 0 0 1 2.9-10.8zM16.1 157.1l8.8-5.1a11.4 11.4 0 0 1 10.3 0 33.4 33.4 0 0 1 14.2 13.2 37.8 37.8 0 0 1 6.2 19.1M18.7 158.3l.6 .2 .3 .5"/>
<path d="M18.7 158.3a8 8 0 0 0-4.3 3.3M18.7 158.3l.1 .1M18.8 158.4l.4 .1 .4 .5M18.8 158.4a8.1 8.1 0 0 0-4.3 3.2M19.5 158.9l-5 2.7M19.6 159h.1M19.6 159l3.5 8.2M20 159.8l-5.2 2.9M20.7 158.9l3.5 8.1M20.9 158.8l-.2 .1M20.9 158.8l3.4 8.1M21 157.9a13.8 13.8 0 0 1 6.3 1.5"/>
<path d="M21 157.9a.54 .54 0 0 0-.3 1M21 157.9l.1 .1M21.1 158a13 13 0 0 1 6.3 1.5M21.1 158h-.1a.53 .53 0 0 0-.1 .8M22.3 158l-1.4 .8M27.3 159.4l.5 .4 .2 .8M27.3 159.4l.1 .1M27.4 159.5l.5 .6 .1 .4M27.4 159.5h.1M32.6 151.1a25.7 25.7 0 0 1 12.6 8.4l1.6 1.9 2.4 3.5M11.5 163.3a25.8 25.8 0 0 0 .9 15 40.3 40.3 0 0 0 15.8 21.2l2.7 1.4 2.9 1M11.5 163.3a9.5 9.5 0 0 1 12.1-7.1 26.7 26.7 0 0 1 13.9 9.7 39.1 39.1 0 0 1 9.2 23.5 14.2 14.2 0 0 1-3.5 10.3 9.5 9.5 0 0 1-9.4 2.2"/>
<path d="M12.3 170.8l.2 .5 .6 .6M12.3 170.8h.2M12.5 170.8l.1 .4 .5 .6M12.7 174.1a33.4 33.4 0 0 0 2.8 8.5M12.7 174.1h.2M12.9 174.1a34.7 34.7 0 0 0 2.7 8.5M13 173.6h.3M13.1 173.6l-.2 .1v.4M13.1 171.9l6.2 2.6M13.1 171.8v.1M13.1 171.8l6.3 2.5M13.2 173.5h-.1a.44 .44 0 0 0-.4 .6"/>
<path d="M13.2 173.5l.1 .1M13.2 173.5l6.3 2.6M13.3 163.8l.2-.3 .6 .4M13.3 163.8a17.4 17.4 0 0 0-1 7M13.3 163.8h.1M13.3 173.6l6.2 2.5M13.4 163.8a.38 .38 0 0 1 .4-.2 .38 .38 0 0 1 .3 .3M13.4 163.8a17.1 17.1 0 0 0-.9 7M13.6 173.7l-.7 .4M13.8 163.6l-.4 .2M14.1 163.9h.1M14.1 163.9l5.8 6.4"/>
<path d="M14.1 163.9l5.8 6.3M14.4 161.6v.7l.3 .5M14.4 161.6h.1M14.5 161.6v.6l.3 .5M14.7 162.8l5.8 6.4M14.8 162.7l-.1 .1M14.8 162.7l5.8 6.4M17.6 167.8l-5.1 3M18.5 168.7l-5.4 3.1M19.4 174.3l-.1 .2M19.5 176.1l.4 .3 .3 .7M19.5 176.1h.1"/>
<path d="M19.6 176.2l.3 .3 .3 .5M19.9 174l-.1 .3h-.4M19.9 174h.1M19.9 174v.1M19.9 174.1l-.5 .2M19.9 170.3l.3 .5v.4M19.9 170.2l.3 .5v.6M19.9 174.1l-.1 .3-.5 .1M19.9 170.3h.1M20.2 171.2l-.3 1.7v1.1M20.2 177l1.1 3.4M20.2 177h.1"/>
<path d="M20.2 171.2v.1M20.2 177v.1M20.2 171.3l-.2 1.3-.1 1.5M20.2 177.1l.5 1.6 .6 1.7M20.5 169.2a.54 .54 0 0 0 .8 .2M20.6 169.1l-.1 .1M20.6 169.1l.4 .2 .3-.1M20.9 179.4l-5.3 3.2M22.8 170.8a4.3 4.3 0 0 1 5.1-.4 15.5 15.5 0 0 1 8 13.6 4.1 4.1 0 0 1-4.4 4.5 10.8 10.8 0 0 1-6.9-4.9 14.2 14.2 0 0 1-3-10.3l.3-1.2zM23 168.1a3.7 3.7 0 0 0-1.7 1.3M23 167.9v.2M23 167.9l-1.2 .7-.6 .6 .1 .2"/>
<path d="M23 167.2l.1 .5-.1 .2M23.1 167.2a.72 .72 0 0 1-.1 .9M23.1 167.2h.1M23.1 167.8l-.7 .4M23.1 167.5l-2.5 1.6M23.5 172.1a3.8 3.8 0 0 1 4.8-.4 13.5 13.5 0 0 1 6.6 11.6 3.7 3.7 0 0 1-5.5 3.4 13.4 13.4 0 0 1-6.9-12.1l.3-1.2zM24.2 167l.4 .5 .4 .2M24.3 166.9l-.1 .1M24.3 166.9l.4 .5 .3 .2M24.8 177.2a3 3 0 0 1 1.6-3.3 4.4 4.4 0 0 1 4.2 1.9 7.9 7.9 0 0 1 2.1 6.9 2.26 2.26 0 0 1-3.4 1.2l-.9-.5M24.9 174v.8M24.9 174.8l.2 .1"/>
<path d="M24.9 174h.1M24.9 174.8h.1M25 167.7l1.5 .3 1 .3M25 174v.8M25 167.6l1.3 .1 1.3 .5M25 167.6v.1M25 174.8l.1 .1M25 174.8l.2 .1h-.1M25 174l.6 .3M25.1 174.9h.1M25.1 173.7l-.2 .3M25.1 173.7l.1 .1"/>
<path d="M25.2 173.8l-.2 .2M25.2 174.9h-.1M25.2 173.8l.6 .4M25.5 174.8a2.34 2.34 0 0 1 3-.3 8.2 8.2 0 0 1 4 7.8 2.22 2.22 0 0 1-3.6 1.4 8.2 8.2 0 0 1-4-7.8zM26.5 179.3v-3l2.2-.2 2.2 2.8v3l-2.2 .2M26.5 179.3l2.2 2.8M27.6 168.2l-.1 .1M28 167.9l-.1 .3h-.3M28 160.5h.1M28 167.9h.1M28 160.5v.1M28 160.5v7.4"/>
<path d="M28 164.7l-3.7 2.2M28 167.9l-.4 .3M28 165.8l-3 1.8M28 167.9a.39 .39 0 0 1-.1 .4 .39 .39 0 0 1-.4 0M28 160.6v7.3M28.2 171.7l.3 .7M28.3 171.9l-3.2 1.8M28.4 172.1l-3.2 1.7M28.5 172.4v.2M28.5 172.4h.1M28.5 172.4l-2.6 1.7M28.8 171.9a3.8 3.8 0 0 0-5.1 .4 6.9 6.9 0 0 0-.5 6 12.2 12.2 0 0 0 7.4 8.4 3.3 3.3 0 0 0 4.2-3l.1-1.1"/>
<path d="M29.1 172.1l.1 .3M29.1 172.5l-.6 .1M29.2 172.4h-.7M29.2 172.4l-.1 .1M29.3 172.3l-.1 .1M29.3 172.3l.2 .1M29.3 172.3h.1M29.4 168.7l.1 .6 .4 .4M29.4 161.4h.1M29.4 168.7h.1M29.4 161.4v7.3M29.5 172.4l-.4 .1"/>
<path d="M29.5 172.4h.1M29.5 168.7l.2 .5 .3 .4M29.5 161.4v7.3M29.7 177.4l-3.2 1.9M29.9 169.7l2.5 2.3M30 169.6l2.5 2.3M30 169.6l-.1 .1M30.1 161.1l-.5-.1-.1 .4M30.1 161a31.6 31.6 0 0 1 6.3 5.8M30.1 161a.42 .42 0 0 0-.5-.1 .42 .42 0 0 0-.2 .5M30.1 161h.1M30.1 161l.3 .3"/>
<path d="M30.1 161l-.6 .4M32.4 172l.5 .3 .3-.1M32.5 171.9l-.1 .1M32.5 171.9l.4 .3 .3-.2M34.2 170.9l-1.7 1M34.3 173.7l-.1 .4 .2 .6M34.3 173.7h.2M34.4 174.7l1.7 3.2M34.5 173.7l-.1 .4 .2 .5M34.6 174.6l1.7 3.3M34.6 174.6l-.2 .1M35.1 165.3l1.3 1.5"/>
<path d="M35.1 165.5l-5.6 3.2M35.8 166.2l-5.8 3.4M36.1 177.9l.4 .6 .4 .2M36.3 177.9h-.2M36.3 177.9l.3 .4 .4 .2M36.4 166.9a.99 .99 0 0 1 .2 1M36.4 166.8h.1M36.4 166.8l.3 .6v.6M36.6 167.9l.1 .1M36.6 167.9l-3.4 4.3M36.7 168l-3.5 4.2M36.9 178.7l5.8 .3"/>
<path d="M37 178.5l-.1 .2M37 178.5l5.8 .3M37.7 169.5a.59 .59 0 0 1 1 .3M37.7 169.5h.2M37.7 169.5l-3.4 4.2M37.9 169.5l-3.4 4.2M38 169.4l.3 .1 .4 .4M38 169.5h-.1M38.1 169.4l-.2 .1M38.7 169.8a38.5 38.5 0 0 1 4.3 8.3M38.7 169.8v.1M38.7 169.9v.1"/>
<path d="M39.4 171l-4.9 2.7M39.9 171.7l-5.3 2.9M41.5 174.8l-5.2 3.1M41.9 175.6l-4.9 2.9M42.8 178.8l-.1 .2M42.9 177.8l.1 .3M43 178.1v.6l-.2 .1M43 178.1h.1M43 178.1a.58 .58 0 0 1-.3 .9M43 178.6l-.2 .2M49.2 164.9l2.7 4.7M51.9 169.7a35.6 35.6 0 0 1 3.7 14.6"/>
<path d="M15.5 182.6l.1 .3a.71 .71 0 0 0 .8 .4M15.6 182.6h-.1M15.6 182.6l.3 .4 .5 .2M16.4 183.2v.1M17.2 186a36.8 36.8 0 0 0 5.6 7.4M17.3 185a.69 .69 0 0 0-.1 1M17.3 185h.1M17.4 185.9a37.6 37.6 0 0 0 5.5 7.4M17.4 185.9l-.2 .1M17.4 185l-.2 .2 .2 .7M21.2 181.3l-4.8 2M21.2 181.1v.2"/>
<path d="M21.2 181.1h.1M21.2 181.1l-4.8 2.1M21.2 180.2l-4.8 3M21.3 180.4l.1 .3-.1 .4M21.3 180.4h.1M21.3 181.1h-.1M21.3 180.4a.72 .72 0 0 1-.1 .9M22 182.9a.77 .77 0 0 1 .9 .5M22 182.9l.2 .1M22 182.9l-4.7 2.1M22.2 183l.3 .1 .4 .3M22.2 183l-4.8 2"/>
<path d="M22.6 183.1l-5.2 2.8M22.8 193.4a.47 .47 0 0 0 .4 .2 .47 .47 0 0 0 .4-.2M22.9 183.4l1.3 1.9 .9 1M22.9 183.4l1 1.5 1.2 1.4M22.9 193.3l-.1 .1M22.9 183.4h.1M22.9 193.3l.3 .2 .3-.1M23.6 193.3l-.1 .1M23.6 193.3v.1M23.8 192.7l-.9 .6M24.9 194.5l.1 .8 .4 .5M24.9 194.5l.2 .1"/>
<path d="M25.1 186.3l.3 1M25.1 186.3l.3 .5v.6M25.1 186.3h.1M25.1 194.6v.4l.4 .6M25.4 195.8a21.2 21.2 0 0 0 6.6 3.8M25.4 187.3v.1M25.4 187.3l-1.8 6M25.4 187.4l-1.8 6M25.5 195.6a21.6 21.6 0 0 0 6.6 3.8M25.5 195.6l-.1 .2M26.7 188.5l.1 .1M26.7 188.5l-1.8 6"/>
<path d="M26.8 188.6l-1.7 6M27.2 188.3l-.4 .3M27.4 188.5l2.6 1.5M27.4 188.5l-.4-.2-.2 .3M27.4 188.4h-.1a.41 .41 0 0 0-.6 .1M27.4 188.4l1 .7 1.6 .8M27.4 188.4v.1M30 189.9l.4 .4 .3 .5M30 189.9v.1M30 190l.4 .3 .3 .5M30 190h.1M30.7 190.8h.1"/>
<path d="M30.7 190.8l1.8 8.1M30.8 191.3l-5.7 3.3M30.9 180.8l-2.2 1.3M31 192.5l-5.5 3.1M32 191.1h.1M32 191.1l1.8 8.1M32.1 199.4l-.1 .2M32.1 191.1l1.8 8.1M32.3 190.5a.49 .49 0 0 0-.3 .6M32.4 190.5l-.3 .2v.4M32.5 198.9l-.1 .5h-.3M32.5 198.9h.1"/>
<path d="M32.5 198.9a.51 .51 0 0 1-.3 .7h-.2M32.5 199.1l-.4 .3M33.3 183.1v.1M33.3 190.5l-1.2 .6M33.3 183.2h-.1M33.3 183.2l.9 2.1M33.5 183.1l-.2 .1M33.5 183.1h.1M33.5 183.1l.8 2.1M33.5 185.4v.2M33.5 185.4l-.7-2 .8 2M33.5 185.4h.1"/>
<path d="M33.6 185.4l-.1 .2M33.8 199.2l.2 .5 .6 .5M33.9 199.2h-.1M33.9 199.2l.2 .4 .6 .4M34.1 185.5l-.6 .1M34.2 185.3l-.6 .1M34.2 185.3v.1M34.5 190.1a.77 .77 0 0 1 .8 .5M34.5 190.1l-.8 .3-1.4 .1M34.5 190.1h.1l-1 .4a1.26 1.26 0 0 1-1.3 0M34.6 190.2l.5 .2 .2 .2M34.9 182.3l-3.2 1.7"/>
<path d="M34.9 182.4l-1.4 .7M35.3 190.6h.1M35.3 190.6l4.8 7.6M36.1 188.9l-.1 .5 .2 .5M36.1 188.9h.1M36.2 189.9l4.8 7.6M36.2 188.9v.5l.1 .5M36.3 189.9h-.1M36.3 189.9l4.8 7.5M37.1 181.1l.4 3.1M37.1 186.8l-.3 .9-.7 1.2M37.1 186.8h.2"/>
<path d="M37.3 181l-.2 .1M37.3 181l.3 2.1 .1 1.1M37.3 186.8l-.4 1.2-.7 .9M37.5 186.6l.4 .1M37.5 184.2l.2 .7 .4 .4M37.5 180.4l-.4 .2v.5M37.5 184.2h.2M37.5 180.4h.1M37.5 186.7l-.2 .1M37.5 180.4l5.8 .3M37.6 180.4l-.3 .2v.4M37.6 180.4l5.7 .3"/>
<path d="M37.7 184.2l.1 .5 .4 .4M37.7 186.6l-.4 .2M37.9 186.7l-.5-.2-.3 .3M37.9 186.7l6.3 4.7M38.1 185.3l6.2 4.7M38.2 185.1l-.1 .2M38.2 185.1l6.3 4.7M38.3 180.5l-1 .5M38.9 187.5l-2.7 1.4M38.9 196.3l-5 2.9M39.5 197.2l-4.8 2.8M39.6 188l-3.3 1.9"/>
<path d="M40.1 198.2a.69 .69 0 0 1 .1 .9M40.1 198.2h.1M40.1 198.2l.3 .5-.2 .6M40.2 199.3a9.1 9.1 0 0 1-5.6 .9M40.2 199.1v.2M40.2 199.1a8.9 8.9 0 0 1-5.5 .9M41 197.5l.2 .2a.57 .57 0 0 0 .7 .2M41.1 197.4l-.1 .1M41.1 197.4l.4 .4h.3M41.9 197.8v.1M41.9 197.8h.1M43.2 196.1l-2.1 1.3"/>
<path d="M43.3 180.7l.6 .4 .2 .5M43.4 180.7l.3 .2 .4 .7M43.6 180.8l-5.9 3.4M44.1 181.6a25.2 25.2 0 0 1 1 8.1M44.1 181.6h.1M44.1 181.7l-5.9 3.4M44.2 191.4l.4 .7 .1 .4M44.2 191.4l.5 .7v.5M44.2 191.4h.1M44.4 193.5l-.8 1.9-.7 1.3-1 1.1M44.5 189.8l-.2 .2M44.7 192.5l-.3 1"/>
<path d="M44.7 192.5h.1M44.7 192.5v.1M44.7 192.6a10.8 10.8 0 0 1-2.8 5.3M45 187.6v2.1M45 189.6l-.1 .3-.4-.1M45 189.7h.1M45 189.6v.1M45 189.4l-.5 .4M45.1 189.7a.42 .42 0 0 1-.3 .4 .42 .42 0 0 1-.5-.1M54.8 189.8a10.3 10.3 0 0 1-4.5 6.2l-8.8 5M55.6 184.3l-.1 2.2-.7 3.3M55.6 184.3l-.2 3.2-.5 2.2"/>
<path d="M34.7 200l-.1 .2"/>
<circle cx="81.5" cy="90.1" r="17.7"/>
<circle cx="81.5" cy="90.1" r="11.4"/>
<circle cx="81.5" cy="90.1" r="20.5"/>
<circle cx="81.6" cy="90.1" r="17.1"/>
<circle cx="81.6" cy="90.1" r="50.5"/>
<circle cx="81.6" cy="90.1" r="10.9"/>
<circle cx="81.6" cy="90.1" r="50.8"/>
</g>
<g fill="none" stroke="#000" stroke-width=".2">
<path d="M196.7 39.3l-1.5 1.4M201.2 39.3l-6 5.9M214.7 39.3l-19.5 19.4M219.1 39.3l-23.9 23.9M220.6 42.3l-25.4 25.4M220.6 46.8l-22.7 22.7M195.2 79.8l3 2.9M195.2 70.8l2.3 2.2M198.4 69.5l3.7 3.7M198.5 78.5l4.2 4.2M202.7 69.3l4.1 4M202.8 78.4l4.4 4.3"/>
<path d="M207.1 69.1l4.3 4.4M207.2 78.2l4.5 4.5M211.5 78.1l4.6 4.6M215.7 77.8l4.9 4.9M216.3 69.4l4.3 4.3M220.6 60.2l-9 9.1 9 8.9M220.6 64.7l-4.6 4.7M220.6 69.2l-.3 .3M195.2 97.7l4 3.9M199.5 97.4l4.3 4.4M203.9 97.4l4.6 4.6M208.4 97.4l4.7 4.7"/>
<path d="M212.9 97.4l7.7 7.8M217.4 97.4l3.2 3.3M195.8 107.2l3.4 3.5M197.2 110.7l-2 1.9M200.1 107l3.8 3.9M201.5 110.8l-4.4 4.5M204.4 106.9l4.1 4.1M205.8 110.9l-4.3 4.4M208.8 106.8l4.1 4M210.4 110.9l-4.5 4.5M213.1 106.6l4.1 4.1M216.6 105.6l4 4"/>
<path d="M220.6 114.1l-1.5 1.5M198.6 136.2l-3.4 3.3M203.2 136.1l-4.8 4.8M207.7 136l-4.8 4.9M212.3 135.9l-4.9 5"/>
</g>
<g font-size="8.5">
<text x="202.2" y="198.3">A</text>
<text x="215.6" y="198.1">am-3480</text>
<text x="260.8" y="198.1">3</text>
</g>
<g font-size="7.1">
<text x="203.6" y="175.8">4IN 500IN HEX BORE</text>
<text x="204.1" y="182.8">COMPLIANT WHEEL</text>
</g>
<g font-size="4.2" fill="#808080">
<text x="31.5" y="22.7">4.00 MAX</text>
<text x="31.5" y="29.9">2.01 MAX</text>
<text x="32.3" y="37.1">3.60 MIN</text>
<text x="203.5" y="36.1">1.00</text>
<text x="36.9" y="45.5">1.62</text>
<text x="137.6" y="53.7">R.06 TYP</text>
<text x="15.9" y="83">32.73°</text>
<text x="147.3" y="88.6">.20 MAX (11)</text>
<text x="180.7" y="105">.25</text>
<text x="231.3" y="146.5">R.01 TYP</text>
<text x="98.3" y="154.2">.506</text>
<text x="98.3" y="158.3">.501</text>
<text x="93" y="163.4">HEX THRU</text>
<text x="92.1" y="168.4">NO DRAFT</text>
</g>
<g font-size="4.2">
<text x="64.9" y="27.8">A</text>
<text x="229.6" y="62.9">TPU OVERMOLD</text>
<text x="229.6" y="85.4">POLYCARBONATE</text>
<text x="229.6" y="89.6">BLACK</text>
<text x="194.4" y="148">SECTION A-A</text>
<text x="64.9" y="153.8">A</text>
<text x="159.5" y="153">*** SEE CAD FOR ADDITIONAL TOOLPATH INFO***</text>
</g>
<g font-size="3.4">
<text x="201.1" y="168.8">TITLE:</text>
<text x="202" y="190.8">SIZE</text>
<text x="210.8" y="190.9">DWG. NO.</text>
<text x="259.8" y="191">REV</text>
<text x="202.1" y="204.4">SCALE: 1:1</text>
<text x="221" y="204.5">WEIGHT:</text>
<text x="247.8" y="204.4">SHEET 1 OF 1</text>
</g>
<g font-size="3.2">
<text x="44.2" y="210.4">5</text>
<text x="94.6" y="210.3">4</text>
<text x="143.1" y="210.4">3</text>
<text x="193.2" y="210.3">2</text>
<text x="245.4" y="210.6">1</text>
</g>
<g font-size="2.8">
<text x="195.9" y="11.1">REVISION HISTORY</text>
<text x="147.6" y="15.5">REV.</text>
<text x="184.5" y="15.5">DESCRIPTION</text>
<text x="236.3" y="15.5">DATE</text>
<text x="251.6" y="15.5">DRAWN BY</text>
<text x="149.8" y="19.9">1</text>
<text x="179.3" y="19.9">ORIGINAL DRAWING</text>
<text x="232.3" y="19.9">10/11/2016</text>
<text x="249.5" y="19.9">N. LAWRENCE</text>
<text x="149.8" y="28.7">3</text>
<text x="149.8" y="24.3">2</text>
<text x="157.6" y="28.7">UPDATED TO AMDS, REMOVED TABLE, UPDATED DIMS</text>
<text x="184.8" y="24.3">UPDATED PN</text>
<text x="232.3" y="28.7">10/28/2019</text>
<text x="233" y="24.3">5/12/2017</text>
<text x="249.9" y="28.7">K. KOLODZIEJ</text>
<text x="254.2" y="24.3">J. ANG</text>
<text x="133.8" y="189.7">PC CORE</text>
<text x="133.8" y="193.5">TPU OVERMOLD</text>
<text x="133.8" y="199">DEBURRED</text>
</g>
<g font-size="2.4">
<text x="123.1" y="158.9">UNLESS OTHERWISE SPECIFIED:</text>
<text x="124.1" y="163.8">DIMENSIONS ARE IN INCHES</text>
</g>
<g font-size="2.2">
<text x="122.3" y="167.6">TOLERANCES:</text>
<text x="122.3" y="170.3">FRACTIONAL</text>
<text x="122.3" y="172.9">ANGULAR: MACH</text>
<text x="148.8" y="170.3">1/16</text>
<text x="148.8" y="172.9">1</text>
<text x="122.3" y="175.6">ANGULAR: BEND</text>
<text x="122.3" y="178.2">ONE PLACE DECIMAL</text>
<text x="148.8" y="175.6">5</text>
<text x="148.8" y="178.2">0.1</text>
<text x="122.3" y="180.9">TWO PLACE DECIMAL</text>
<text x="122.3" y="183.5">THREE PLACE DECIMAL</text>
<text x="148.8" y="180.9">0.01</text>
<text x="148.8" y="183.5">0.005</text>
<text x="122.3" y="186.2">FOUR PLACE DECIMAL</text>
<text x="148.8" y="186.2">0.0005</text>
<text x="178.7" y="189.7">NAME</text>
<text x="191.5" y="189.7">DATE</text>
<text x="158.1" y="197.2">ENG APPR.</text>
<text x="158.1" y="193.5">CHECKED</text>
<text x="180.8" y="193.5">NL</text>
<text x="189.2" y="193.5">10/29/19</text>
<text x="158.1" y="200.8">MFG APPR.</text>
<text x="158.1" y="204.9">Q.A.</text>
</g>
<g font-size="2.1">
<text x="158" y="158.3">COMMENTS:</text>
<text x="158" y="162.5">DUAL DIMENSIONS ARE IN MILLIMETERS.</text>
<text x="158" y="166.8">BREAK ALL SHARP EDGES.</text>
<text x="158" y="171">2° DRAFT APPLIED TO MOST SURFACES</text>
<text x="158" y="173.1">UNLESS OTHERWISE NOTED.</text>
<text x="126.4" y="204.3">DO NOT SCALE DRAWING</text>
</g>
<g font-size="2">
<text x="122.4" y="189.4">MATERIAL</text>
<text x="122.4" y="196.2">FINISH</text>
</g>
</svg>
